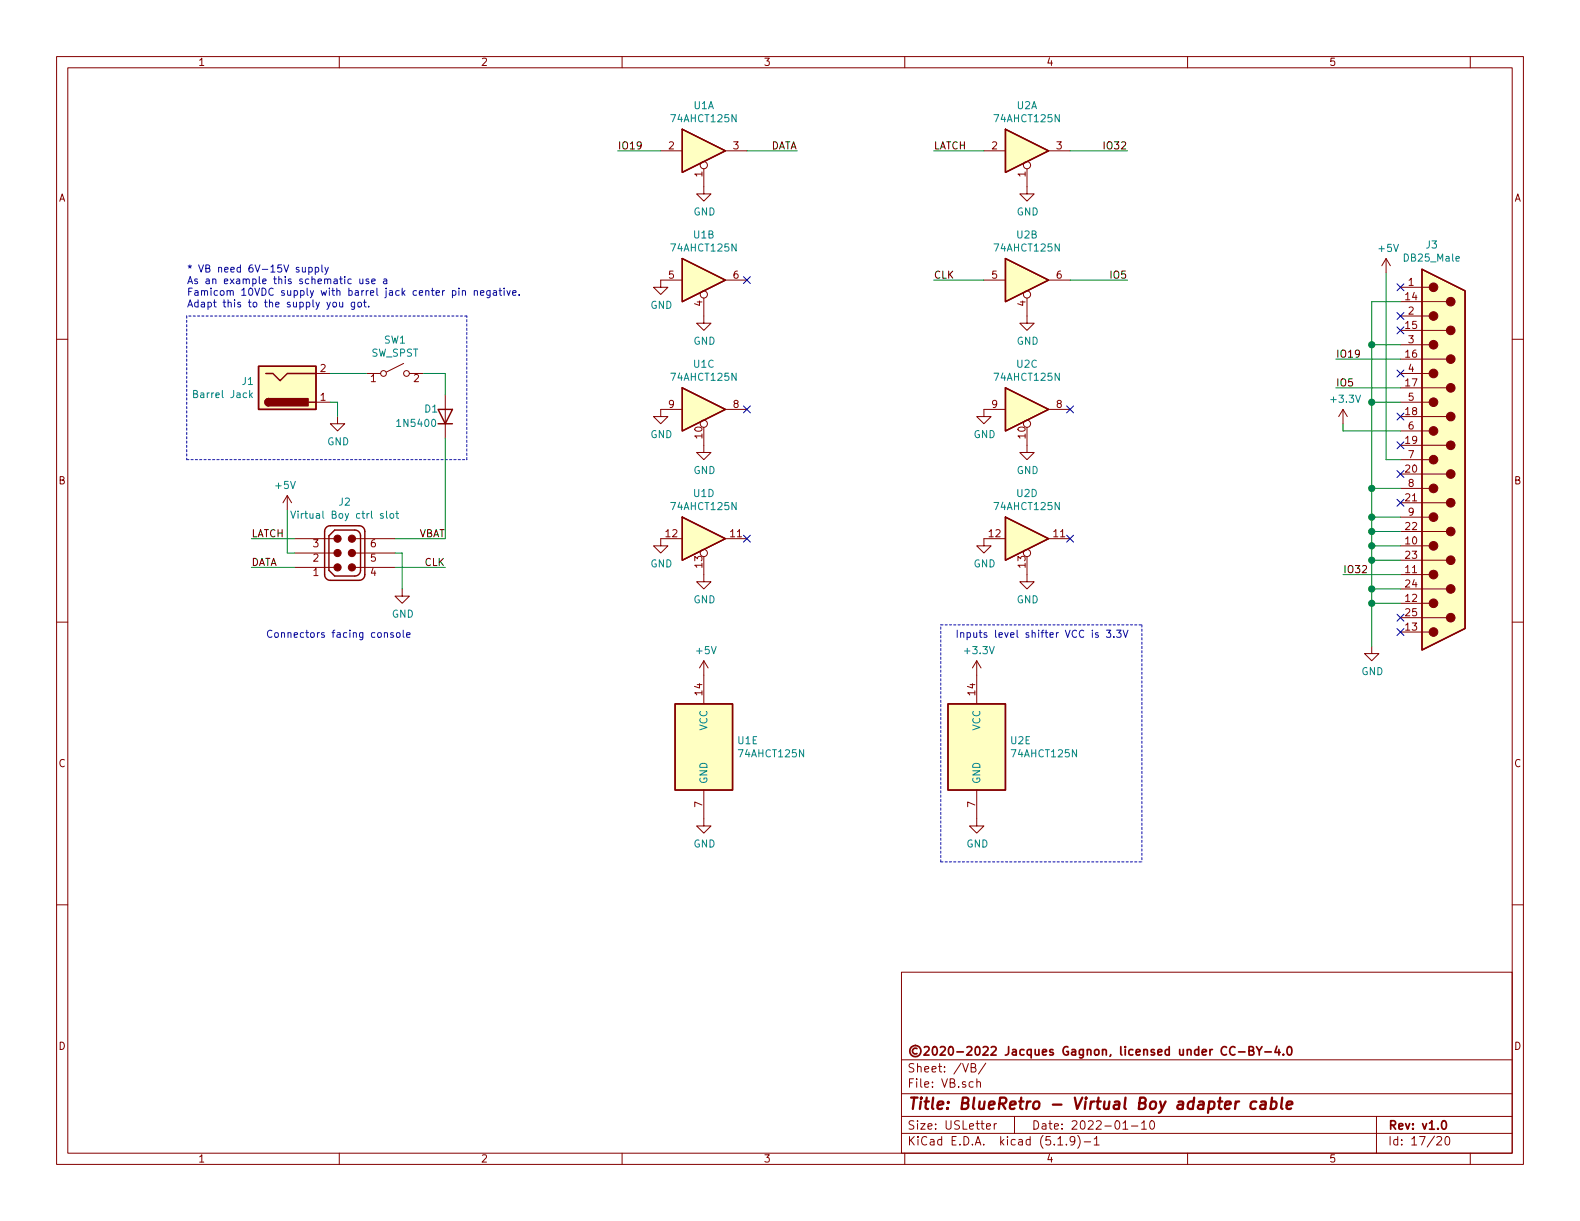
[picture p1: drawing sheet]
<svg xmlns="http://www.w3.org/2000/svg" width="279mm" height="216mm" viewBox="0 0 279 216" stroke-linecap="round" stroke-linejoin="round" font-family="sans-serif">
<g fill="none" stroke="#840000" stroke-width=".18">
<path d="M10 10h259.4v195.9h-259.4zM12 12h255.4v191.9h-255.4zM60 10v2M110 10v2M160 10v2M210 10v2M260 10v2M116.8 26.7h3.8M124.5 29.8v4.5h1.2l-1.2 1.3-1.3-1.3h1.3M128.3 26.7h3.8M174 26.7h3.8M181.6 29.8v4.5h1.3l-1.3 1.3-1.3-1.3h1.3"/>
<path d="M185.4 26.7h3.8M10 60h2M120.6 49.5h-3.8v1.3h1.3l-1.3 1.3-1.2-1.3h1.2M124.5 52.7v4.5h1.2l-1.2 1.2-1.3-1.2h1.3M128.3 49.5h3.8M174 49.5h3.8M181.6 52.7v4.5h1.3l-1.3 1.2-1.3-1.2h1.3M185.4 49.5h3.8M245.1 45.7l-.8 1.3M245.1 45.7v2.6M245.1 45.7l.8 1.3M247.6 50.8h5.1"/>
<path d="M247.6 53.3h8.2M247.6 55.9h5.1M247.6 58.4h8.2M267.4 60h2M55.9 66h2.5M55.9 71.1h2.5M59.7 73.7v1.2h1.3l-1.3 1.3-1.3-1.3h1.3M64.8 66h2.5M71.4 64.3l-3.1 1.5M72.4 66h2.5M78.7 69.9v7.6M120.6 72.4h-3.8v1.3h1.3l-1.3 1.2-1.2-1.2h1.2"/>
<path d="M124.5 75.6v4.4h1.2l-1.2 1.3-1.3-1.3h1.3M128.3 72.4h3.8M177.8 72.4h-3.8v1.3h1.3l-1.3 1.2-1.3-1.2h1.3M181.6 75.6v4.4h1.3l-1.3 1.3-1.3-1.3h1.3M185.4 72.4h3.8M237.5 72.4l-.8 1.3M237.5 72.4v2.5M237.5 72.4l.8 1.3M247.6 66h5.1M247.6 71.1h5.1M247.6 61h5.1M247.6 63.5h8.2"/>
<path d="M247.6 68.6h8.2M247.6 73.7h8.2M247.6 76.2h5.1M247.6 78.7h8.2M50.8 87.6l.8 1.3M50.8 87.6v2.6M50.8 87.6l-.8 1.3M52.1 97.8h7.6M52.1 95.3h7.6M62.2 97.8h7.6M62.2 95.3h7.6M120.6 95.3h-3.8v1.2h1.3l-1.3 1.3-1.2-1.3h1.2"/>
<path d="M124.5 98.4v4.5h1.2l-1.2 1.2-1.3-1.2h1.3M128.3 95.3h3.8M177.8 95.3h-3.8v1.2h1.3l-1.3 1.3-1.3-1.3h1.3M181.6 98.4v4.5h1.3l-1.3 1.2-1.3-1.2h1.3M185.4 95.3h3.8M247.6 81.3h5.1M247.6 83.8h8.2M247.6 86.4h5.1M247.6 88.9h8.2M247.6 91.4h5.1M247.6 94h8.2M247.6 96.5h5.1"/>
<path d="M247.6 99.1h8.2M10 110h2M52.1 100.3h7.6M62.2 100.3h7.6M71.1 104.1v1.3h1.3l-1.3 1.3-1.3-1.3h1.3M124.5 116.8l-.8 1.3M124.5 116.8v7.7M124.5 116.8l.7 1.3M172.7 116.8v7.7M172.7 116.8l-.7 1.3M172.7 116.8l.8 1.3M242.6 114.3v1.3h1.2l-1.2 1.2-1.3-1.2h1.3"/>
<path d="M247.6 101.6h5.1M247.6 104.1h8.2M247.6 106.7h5.1M247.6 109.2h8.2M247.6 111.8h5.1M267.4 110h2M124.5 139.7v6.4h1.2l-1.2 1.2-1.3-1.2h1.3M172.7 139.7v6.4h1.3l-1.3 1.2-1.3-1.2h1.3M10 160h2M267.4 160h2M159.4 171.9h108v32h-108zM159.4 197.4h108"/>
<path d="M159.4 193.4h108M159.4 187.4h108M171.7 188.8l.8-.2v-.3l-.1-.2h-.7v1.5h.6l.3-.3a.41 .41 0 0 0-.4-.5M172.7 191.4l.2-.1h.4l.1 1M172.7 190.8v1.5M174.3 188l-1.3 1.9M174.4 199.2l.8-.2-.1-.2-.4-.1-.3 .2 .1 .7h.6M175.8 198.7v1M176.2 198.7l-.3 .1-.1 .2M179.4 197.4v3M198.6 199.7h.8M200.1 199.1h1.1"/>
<path d="M201.9 198.6l.4-.4v1.5M201.9 199.7h.8M203.5 198.2h.2a.8 .8 0 0 1 .5 .7 .8 .8 0 0 1-.5 .8 1 1 0 0 1-.2-1.5zM243.4 197.4v6.5M60 203.9v2M110 203.9v2M159.4 200.4h108M160 203.9v2M187.1 202.5h.8M188.6 202.3v.2M190.1 201.6l-.1 .2a.48 .48 0 0 1-.6 0l-.2-.2 .2-.6a.48 .48 0 0 1 .6 .1 1.27 1.27 0 0 1-.2 1.3l-.4 .1M190.6 200.8a1.71 1.71 0 0 1 0 2.2"/>
<path d="M191.7 201.9h1.2M193.5 201.4l.4-.4v1.5M193.5 202.5h.9M210 203.9v2M254.1 201.1l.2-.1h.4l.2 .4-.9 1.1h.9M255.7 201.1l.3-.1a.94 .94 0 0 1 0 1.5l-.4-.3-.1-.7zM260 203.9v2"/>
<circle cx="124.5" cy="29.2" r=".63"/>
<circle cx="181.6" cy="29.2" r=".63"/>
<circle cx="124.5" cy="52.1" r=".63"/>
<circle cx="181.6" cy="52.1" r=".63"/>
<circle cx="67.8" cy="66" r=".51"/>
<circle cx="71.9" cy="66" r=".51"/>
<circle cx="124.5" cy="74.9" r=".63"/>
<circle cx="181.6" cy="74.9" r=".63"/>
<circle cx="124.5" cy="97.8" r=".63"/>
<circle cx="181.6" cy="97.8" r=".63"/>
</g>
<path d="M216.9 185.2a.7 .7 0 0 0-.9 .2 .7 .7 0 0 0 .1 1 .55 .55 0 0 0 .8 0M218.4 185.2a.7 .7 0 0 0-.9 .2 .7 .7 0 0 0 .1 1 .55 .55 0 0 0 .8 0M219 186h1.2M220.9 185.8l.6-.1 .2-.2-.2-.4h-.6v1.5h.6l.2-.3a.41 .41 0 0 0-.3-.5M222.2 185.1l.5 .8 .5-.8M222.7 185.9v.7M223.7 186h1.1M225.8 185l-.3 1.1h.9M226.2 185.6v1M226.9 186.4v.2M227.7 185.2l.4-.1a.94 .94 0 0 1 0 1.5 .79 .79 0 0 1-.4-1.4zM255.1 198.3l.2-.1a.81 .81 0 0 1 .6 .6 .81 .81 0 0 1-.3 .8l-.2 .1a.79 .79 0 0 1-.3-1.4z" fill="none" stroke="#840000" stroke-width=".3"/>
<path d="M218.5 194.8l-.1 1.3M219.1 194.8a.55 .55 0 0 0-.6 .3M222.2 194.8a.68 .68 0 0 0-1 .3l-.1 .6 .2 .3 .1 .1 .6-.1M223 194.8h.8l-.1 1.3M223.8 195.2l-.6 .1a.4 .4 0 0 0-.4 .4 .4 .4 0 0 0 .3 .4l.6-.1M224.8 194.8h.8l.2 .3-.1 .6a.66 .66 0 0 1-1 .3M224.9 194.1l-.2 2M226.7 194.1l-.2 1.7 .3 .3M227.5 195.4l1-.2v-.4h-.6l-.3 .2v1l.1 .1 .6-.1" fill="none" stroke="#840000" stroke-width=".41"/>
<g fill="#ffffc2" stroke="#ffffc2" stroke-width=".18">
<path d="M45.7 64.8h10.2v7.6h-10.2z"/>
<path d="M120.6 45.7l7.7 3.8-7.7 3.8z"/>
<path d="M120.6 68.6l7.7 3.8-7.7 3.8z"/>
<path d="M120.6 91.4l7.7 3.9-7.7 3.8z"/>
<path d="M251.5 47.6l7.6 3.8v59.7l-7.6 3.8z"/>
<path d="M177.8 22.9l7.6 3.8-7.6 3.8z"/>
<path d="M177.8 45.7l7.6 3.8-7.6 3.8z"/>
<path d="M177.8 68.6l7.6 3.8-7.6 3.8z"/>
<path d="M177.8 91.4l7.6 3.9-7.6 3.8z"/>
<path d="M167.6 124.5h10.2v15.2h-10.2z"/>
<path d="M119.4 124.5h10.1v15.2h-10.1z"/>
<path d="M120.6 22.9l7.7 3.8-7.7 3.8z"/>
</g>
<g fill="none" stroke="#840000" stroke-width=".25">
<path d="M120.6 22.9l7.7 3.8-7.7 3.8zM177.8 22.9l7.6 3.8-7.6 3.8zM120.6 45.7l7.7 3.8-7.7 3.8zM177.8 45.7l7.6 3.8-7.6 3.8zM251.5 47.6l7.6 3.8v59.7l-7.6 3.8zM45.7 64.8h10.2v7.6h-10.2zM47 66h1.3l1.2 1.3 1.3-1.3h5.1M47.5 70.5a.63 .63 0 0 0-.6 .6 .63 .63 0 0 0 .6 .7M54.6 71.1h1.3M77.5 72.4h2.5l-1.3 2.5zM77.5 74.9h2.5M120.6 68.6l7.7 3.8-7.7 3.8z"/>
<path d="M177.8 68.6l7.6 3.8-7.6 3.8zM57.6 93.3l.7-.3h5.2a1.04 1.04 0 0 1 1 1v7.6a1.04 1.04 0 0 1-1 1h-5.1a1.04 1.04 0 0 1-1-1v-7.7zM58.2 94.7l1-1h3.5a1.04 1.04 0 0 1 1.1 1v6.1a1.04 1.04 0 0 1-1.1 1.1h-3.5l-1-1.1zM120.6 91.4l7.7 3.9-7.7 3.8zM177.8 91.4l7.6 3.9-7.6 3.8zM119.4 124.5h10.1v15.2h-10.1zM167.6 124.5h10.2v15.2h-10.2z"/>
</g>
<g fill="#840000" stroke="#840000" stroke-width=".25">
<path d="M47 70.7l.5-.2v1.3a.64 .64 0 0 1-.6-.4 .64 .64 0 0 1 .1-.7z"/>
<path d="M47.5 70.5h7v1.3h-7z"/>
</g>
<path d="M44.1 69v1.3M44.3 69.8l.3 .5M44.6 69.5l-.5 .5M51.4 90.4l.4 1.2 .5-1.2M68.4 90.4v1.1l.1 .1M69 90.9l.2-.1 .4 .1v.5l-.1 .2h-.3l-.2-.1zM70 90.8h.5M70.2 90.4v1.1l.3 .1" fill="none" stroke="#008484" stroke-width=".18"/>
<g fill="#840000" stroke="#840000" stroke-width=".18">
<circle cx="59.7" cy="100.3" r=".63"/>
<circle cx="59.7" cy="97.8" r=".63"/>
<circle cx="59.7" cy="95.2" r=".63"/>
<circle cx="62.2" cy="100.3" r=".63"/>
<circle cx="62.2" cy="97.8" r=".63"/>
<circle cx="62.2" cy="95.2" r=".63"/>
<circle cx="253.5" cy="50.8" r=".76"/>
<circle cx="253.5" cy="55.9" r=".76"/>
<circle cx="253.5" cy="61" r=".76"/>
<circle cx="253.5" cy="66" r=".76"/>
<circle cx="253.5" cy="71.1" r=".76"/>
<circle cx="253.5" cy="76.2" r=".76"/>
<circle cx="253.5" cy="81.3" r=".76"/>
<circle cx="253.5" cy="86.4" r=".76"/>
<circle cx="253.5" cy="91.4" r=".76"/>
<circle cx="253.5" cy="96.5" r=".76"/>
<circle cx="253.5" cy="101.6" r=".76"/>
<circle cx="253.5" cy="106.7" r=".76"/>
<circle cx="253.5" cy="111.8" r=".76"/>
<circle cx="256.5" cy="53.3" r=".76"/>
<circle cx="256.5" cy="58.4" r=".76"/>
<circle cx="256.5" cy="63.5" r=".76"/>
<circle cx="256.5" cy="68.6" r=".76"/>
<circle cx="256.5" cy="73.7" r=".76"/>
<circle cx="256.5" cy="78.7" r=".76"/>
<circle cx="256.5" cy="83.8" r=".76"/>
<circle cx="256.5" cy="88.9" r=".76"/>
<circle cx="256.5" cy="94" r=".76"/>
<circle cx="256.5" cy="99.1" r=".76"/>
<circle cx="256.5" cy="104.1" r=".76"/>
<circle cx="256.5" cy="109.2" r=".76"/>
</g>
<path d="M33 55.9v25.4M82.5 55.9h-49.5M33 81.3h49.5M82.5 81.3v-25.4M166.4 110.5h35.5M201.9 110.5v41.9M166.4 152.4v-41.9M166.4 152.4h35.5" fill="none" stroke="#0000c2" stroke-width=".18" stroke-dasharray=".4 .4"/>
<g fill="none" stroke="#008400" stroke-width=".18">
<path d="M109.2 26.7h7.6M132.1 26.7h8.9M165.1 26.7h8.9M189.2 26.7h10.2M165.1 49.5h8.9M189.2 49.5h10.2M245.1 48.3v33h2.5M247.6 53.3h-5v61M58.4 71.1h1.3v2.6M58.4 66h6.4M74.9 66h3.8v3.9M78.7 77.5v17.8h-8.9"/>
<path d="M236.2 63.5h11.4M236.2 68.6h11.4M237.5 74.9v1.3h10.1M242.6 61h5M242.6 71.1h5M44.4 95.3h7.7M50.8 90.2v7.6h1.3M69.8 97.8h1.3v6.3M242.6 96.5h5M242.6 99.1h5M242.6 86.4h5M242.6 94h5"/>
<path d="M242.6 91.4h5M44.4 100.3h7.7M69.8 100.3h8.9M237.5 101.6h10.1M242.6 104.1h5M242.6 106.7h5"/>
</g>
<g fill="none" stroke="#0000c2" stroke-width=".18">
<path d="M53.5 47.3v.8h.3l.2-.1M54 47.3v.8M54.6 47.3h.4l.2 .2-.1 .6h-.5M54.6 47.3v1.2M55.8 47.3h.3l.3 .2-.2 .6h-.4M55.8 47.3v1.2M56.9 46.8v1.1l.2 .2M57.5 47.3l.3 .8M58.1 47.3l-.5 1.1-.1 .1M58.9 53.6l.2-.2 .4 .2v.5l-.1 .1-.3 .1-.2-.1zM60 53.4l.1 .8 .3 .1 .2-.1M60.6 53.4v.9"/>
<path d="M62.1 49.4l-.4-.1-.2 .3 .1 .5h.5M62.7 53.4v1.2l-.2 .1-.3-.1M62.7 53.5l-.3-.1-.3 .3 .1 .5h.5M63.4 53.5l.3-.1 .2 .3-.1 .5-.3 .1-.2-.1zM63.6 49.3l.1 .8 .3 .1 .2-.2M64.2 49.3v.9M64.3 53.4h.5M64.5 53v1.1l.3 .2M65.2 49.4l-.3-.1-.2 .2 .1 .2 .4 .1v.3h-.5M65.2 54.2v.1M65.7 49.7l.6-.1v-.2l-.4-.1-.2 .2 .1 .6h.5M67.9 49.4h.5v.8"/>
<path d="M68.4 49.6l-.4 .1-.2 .2 .2 .3 .4-.1M81.2 51v.1M81.2 51.4v.8M81.8 51.5l.1-.1h.3l.1 .8M81.8 51.4v.8M83.9 51.5l.2-.1h.3v.8M83.9 51.4v.8M85 51.8l.6-.1-.1-.3h-.4l-.1 .2v.6h.5M86.7 51.4l-.1 1.1-.2 .2-.3-.1M86.7 51.4h-.4l-.2 .2 .1 .6h.5M87.3 51.4h.5v.8M87.8 51.7h-.4l-.2 .2 .1 .3h.5"/>
<path d="M88.2 51.4h.5M88.4 51v1l.3 .2M89.2 51v.1M89.2 51.4v.8M89.6 51.4l.3 .8 .3-.8M90.7 51.8l.6-.1-.1-.3h-.4l-.1 .2v.6h.5M91.8 52.1v.1M68 112l.1-.1h.4v.8M69.5 111.9h-.3l-.1 .1v.2l.4 .1v.3h-.4M70.2 111.9h.3l.3 .2-.2 .5-.3 .1-.1-.1zM71.3 111.4v1.1l.2 .2M71.9 112.3l.6-.1v-.3h-.4l-.2 .1 .1 .6h.5"/>
<path d="M194.2 111.9h-.3l-.2 .1 .1 .2 .4 .1v.3h-.5M195.7 111.4h.7l-.4 .5 .4 .1v.6l-.2 .1-.5-.1M197 112.6v.1M197.5 111.4h.7l-.4 .5 .4 .1v.6l-.2 .1-.5-.1M198.6 111.4l.4 1.3 .5-1.3"/>
</g>
<g fill="#008400" stroke="#008400" stroke-width=".25">
<circle cx="242.6" cy="61" r=".51"/>
<circle cx="242.6" cy="96.5" r=".51"/>
<circle cx="242.6" cy="94" r=".51"/>
<circle cx="242.6" cy="99.1" r=".51"/>
<circle cx="242.6" cy="86.4" r=".51"/>
<circle cx="242.6" cy="104.1" r=".51"/>
<circle cx="242.6" cy="91.4" r=".51"/>
<circle cx="242.6" cy="71.1" r=".51"/>
<circle cx="242.6" cy="106.7" r=".51"/>
</g>
<g fill="none" stroke="#000084" stroke-width=".18">
<path d="M131.5 48.9l1.2 1.2M132.7 48.9l-1.2 1.2M247 55.3l1.3 1.2M247 57.8l1.3 1.2M247 50.2l1.3 1.2M248.3 55.3l-1.3 1.2M248.3 57.8l-1.3 1.2M248.3 50.2l-1.3 1.2M131.5 71.8l1.2 1.2M132.7 71.8l-1.2 1.2M188.6 71.8l1.2 1.2M189.8 71.8l-1.2 1.2"/>
<path d="M247 73.1l1.3 1.2M247 78.1l1.3 1.2M247 65.4l1.3 1.2M248.3 73.1l-1.3 1.2M248.3 78.1l-1.3 1.2M248.3 65.4l-1.3 1.2M131.5 94.6l1.2 1.3M132.7 94.6l-1.2 1.3M188.6 94.6l1.2 1.3M189.8 94.6l-1.2 1.3M247 88.3l1.3 1.2M247 83.2l1.3 1.2"/>
<path d="M248.3 88.3l-1.3 1.2M248.3 83.2l-1.3 1.2M247 111.2l1.3 1.2M247 108.6l1.3 1.2M248.3 111.2l-1.3 1.2M248.3 108.6l-1.3 1.2"/>
</g>
<text font-size="2.8" fill="#840000" x="160.4" y="196.2">Title: BlueRetro - Virtual Boy adapter cable</text>
<g font-size="2.1" fill="#840000">
<text x="160.4" y="189.6">Sheet: /VB/</text>
<text x="160.4" y="186.6">©2020-2022 Jacques Gagnon, licensed under CC-BY-4.0</text>
<text x="160.4" y="192.3">File: VB.sch</text>
<text x="160.4" y="202.5">KiCad E.D.A. kicad (5.1.9)-1</text>
<text x="160.4" y="199.7">Size: USLetter</text>
<text x="182.4" y="199.7">Date: 2022-01-10</text>
<text x="245.4" y="199.7">Rev: v1.0</text>
<text x="245.4" y="202.5">Id: 17/20</text>
</g>
<g font-size="1.8" fill="#840000">
<text x="35" y="11.6">1</text>
<text x="85" y="11.6">2</text>
<text x="135" y="11.6">3</text>
<text x="185" y="11.6">4</text>
<text x="235" y="11.6">5</text>
<text x="118.3" y="26.4">2</text>
<text x="129.7" y="26.4">3</text>
<text x="175.4" y="26.4">2</text>
<text x="186.8" y="26.4">3</text>
<text x="10.4" y="35.6">A</text>
<text x="124.2" y="31.3" transform="rotate(-90 124.2 31.3)">1</text>
<text x="181.4" y="31.3" transform="rotate(-90 181.4 31.3)">1</text>
<text x="267.8" y="35.6">A</text>
<text x="118.3" y="49.3">5</text>
<text x="129.7" y="49.3">6</text>
<text x="175.4" y="49.3">5</text>
<text x="186.8" y="49.3">6</text>
<text x="248.6" y="53.1">14</text>
<text x="249.1" y="50.5">1</text>
<text x="124.2" y="54.1" transform="rotate(-90 124.2 54.1)">4</text>
<text x="181.4" y="54.1" transform="rotate(-90 181.4 54.1)">4</text>
<text x="248.6" y="58.2">15</text>
<text x="249.1" y="55.6">2</text>
<text x="56.7" y="65.8">2</text>
<text x="248.6" y="63.2">16</text>
<text x="249.1" y="60.7">3</text>
<text x="249.1" y="65.8">4</text>
<text x="56.7" y="70.9">1</text>
<text x="65.6" y="67.6">1</text>
<text x="73.2" y="67.6">2</text>
<text x="248.6" y="68.3">17</text>
<text x="249.1" y="70.9">5</text>
<text x="118.3" y="72.1">9</text>
<text x="124.2" y="77.5" transform="rotate(-90 124.2 77.5)">10</text>
<text x="129.7" y="72.1">8</text>
<text x="175.4" y="72.1">9</text>
<text x="181.4" y="77.5" transform="rotate(-90 181.4 77.5)">10</text>
<text x="186.8" y="72.1">8</text>
<text x="248.6" y="73.4">18</text>
<text x="249.1" y="75.9">6</text>
<text x="248.6" y="78.5">19</text>
<text x="248.6" y="83.6">20</text>
<text x="249.1" y="81">7</text>
<text x="10.4" y="85.6">B</text>
<text x="248.6" y="88.6">21</text>
<text x="249.1" y="86.1">8</text>
<text x="267.8" y="85.6">B</text>
<text x="117.8" y="95">12</text>
<text x="129.2" y="95">11</text>
<text x="174.9" y="95">12</text>
<text x="186.4" y="95">11</text>
<text x="248.6" y="93.7">22</text>
<text x="249.1" y="91.2">9</text>
<text x="55.4" y="101.9">1</text>
<text x="55.4" y="99.3">2</text>
<text x="55.4" y="96.8">3</text>
<text x="65.6" y="101.9">4</text>
<text x="65.6" y="99.3">5</text>
<text x="65.6" y="96.8">6</text>
<text x="124.2" y="100.3" transform="rotate(-90 124.2 100.3)">13</text>
<text x="181.4" y="100.3" transform="rotate(-90 181.4 100.3)">13</text>
<text x="248.6" y="96.3">10</text>
<text x="248.6" y="101.3">11</text>
<text x="248.6" y="98.8">23</text>
<text x="248.6" y="106.4">12</text>
<text x="248.6" y="103.9">24</text>
<text x="248.6" y="111.5">13</text>
<text x="248.6" y="109">25</text>
<text x="124.2" y="122.9" transform="rotate(-90 124.2 122.9)">14</text>
<text x="172.5" y="122.9" transform="rotate(-90 172.5 122.9)">14</text>
<text x="10.4" y="135.6">C</text>
<text x="267.8" y="135.6">C</text>
<text x="124.2" y="142.7" transform="rotate(-90 124.2 142.7)">7</text>
<text x="172.5" y="142.7" transform="rotate(-90 172.5 142.7)">7</text>
<text x="10.4" y="185.6">D</text>
<text x="267.8" y="185.6">D</text>
<text x="35" y="205.5">1</text>
<text x="85" y="205.5">2</text>
<text x="135" y="205.5">3</text>
<text x="185" y="205.5">4</text>
<text x="235" y="205.5">5</text>
</g>
<g font-size="1.8" fill="#008484">
<text x="118.9" y="21.6">74AHCT125N</text>
<text x="122.7" y="19.3">U1A</text>
<text x="176.1" y="21.6">74AHCT125N</text>
<text x="179.9" y="19.3">U2A</text>
<text x="122.6" y="38.1">GND</text>
<text x="179.8" y="38.1">GND</text>
<text x="118.9" y="44.5">74AHCT125N</text>
<text x="122.7" y="42.2">U1B</text>
<text x="176.1" y="44.5">74AHCT125N</text>
<text x="179.9" y="42.2">U2B</text>
<text x="243.9" y="44.6">+5V</text>
<text x="248.5" y="46.3">DB25_Male</text>
<text x="252.2" y="43.9">J3</text>
<text x="115" y="54.6">GND</text>
<text x="65.6" y="63.1">SW_SPST</text>
<text x="67.9" y="60.8">SW1</text>
<text x="122.6" y="61">GND</text>
<text x="122.7" y="65">U1C</text>
<text x="179.8" y="61">GND</text>
<text x="179.9" y="65">U2C</text>
<text x="34.7" y="70.4">Barrel Jack</text>
<text x="42.8" y="68.1">J1</text>
<text x="118.9" y="67.3">74AHCT125N</text>
<text x="176.1" y="67.3">74AHCT125N</text>
<text x="235.5" y="71.2">+3.3V</text>
<text x="70.5" y="75.5">1N5400</text>
<text x="75.1" y="72.9">D1</text>
<text x="115" y="77.5">GND</text>
<text x="172.2" y="77.5">GND</text>
<text x="57.9" y="78.7">GND</text>
<text x="122.6" y="83.8">GND</text>
<text x="179.8" y="83.8">GND</text>
<text x="48.8" y="86.5">+5V</text>
<text x="60" y="89.4">J2</text>
<text x="122.7" y="87.9">U1D</text>
<text x="179.9" y="87.9">U2D</text>
<text x="52.9" y="91.7">Virtual Boy ctrl slot</text>
<text x="118.9" y="90.2">74AHCT125N</text>
<text x="176.1" y="90.2">74AHCT125N</text>
<text x="115" y="100.3">GND</text>
<text x="172.2" y="100.3">GND</text>
<text x="122.6" y="106.7">GND</text>
<text x="179.8" y="106.7">GND</text>
<text x="69.3" y="109.2">GND</text>
<text x="123.2" y="115.7">+5V</text>
<text x="170.8" y="115.7">+3.3V</text>
<text x="240.7" y="119.4">GND</text>
<text x="125.1" y="129.2" transform="rotate(-90 125.1 129.2)">VCC</text>
<text x="130.5" y="131.6">U1E</text>
<text x="173.4" y="129.2" transform="rotate(-90 173.4 129.2)">VCC</text>
<text x="178.8" y="131.6">U2E</text>
<text x="130.9" y="133.9">74AHCT125N</text>
<text x="179.1" y="133.9">74AHCT125N</text>
<text x="125.1" y="138.7" transform="rotate(-90 125.1 138.7)">GND</text>
<text x="173.4" y="138.7" transform="rotate(-90 173.4 138.7)">GND</text>
<text x="122.6" y="149.9">GND</text>
<text x="170.9" y="149.9">GND</text>
</g>
<g font-size="1.8">
<text x="109.2" y="26.4">IO19</text>
<text x="136.1" y="26.4">DATA</text>
<text x="165.1" y="26.4">LATCH</text>
<text x="195.6" y="26.4">IO32</text>
<text x="165.1" y="49.3">CLK</text>
<text x="196.5" y="49.3">IO5</text>
<text x="236.2" y="63.2">IO19</text>
<text x="236.2" y="68.3">IO5</text>
<text x="44.4" y="95">LATCH</text>
<text x="73.9" y="95">VBAT</text>
<text x="44.4" y="100.1">DATA</text>
<text x="75.1" y="100.1">CLK</text>
<text x="237.5" y="101.3">IO32</text>
</g>
<g font-size="1.8" fill="#0000c2">
<text x="33" y="48.2">* VB need 6V-15V supply</text>
<text x="33" y="50.2">As an example this schematic use a</text>
<text x="33" y="52.3">Famicom 10VDC supply with barrel jack center pin negative.</text>
<text x="33" y="54.4">Adapt this to the supply you got.</text>
<text x="47" y="112.8">Connectors facing console</text>
<text x="168.9" y="112.8">Inputs level shifter VCC is 3.3V</text>
</g>
</svg>
